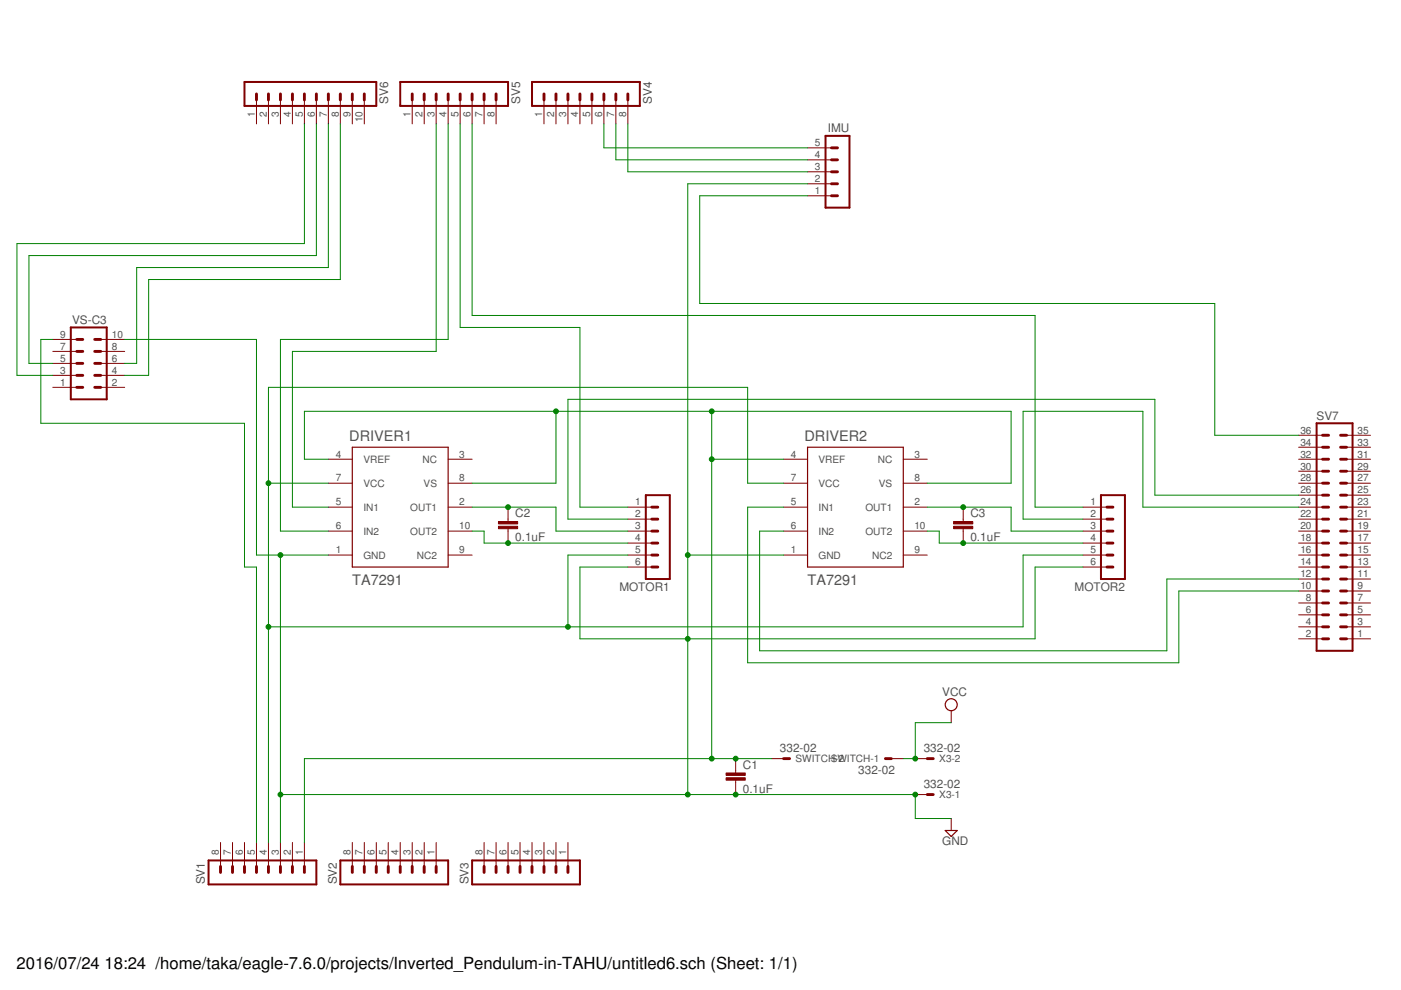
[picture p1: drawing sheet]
<svg xmlns="http://www.w3.org/2000/svg" width="297mm" height="210mm" viewBox="0 0 297 210" stroke-linecap="round" stroke-linejoin="round" font-family="sans-serif">
<g fill="none" stroke="#800000" stroke-width=".25">
<path d="M74.7 94.8h20.3v25.4h-20.3zM171.2 94.8h20.3v25.4h-20.3zM200.4 176.1h2.5l-1.2 1.3z"/>
<circle cx="201.7" cy="149.4" r="1.27"/>
</g>
<g fill="none" stroke="#800000" stroke-width=".21">
<path d="M54.4 21.2v5.1M56.9 21.2v5.1M59.5 21.2v5.1M62 21.2v5.1M64.5 21.2v5.1M67.1 21.2v5.1M69.6 21.2v5.1M72.2 21.2v5.1M74.7 21.2v5.1M77.2 21.2v5.1M87.4 21.2v5.1M89.9 21.2v5.1"/>
<path d="M92.5 21.2v5.1M95 21.2v5.1M97.6 21.2v5.1M100.1 21.2v5.1M102.6 21.2v5.1M105.2 21.2v5.1M115.3 21.2v5.1M117.9 21.2v5.1M120.4 21.2v5.1M123 21.2v5.1M125.5 21.2v5.1M128 21.2v5.1"/>
<path d="M130.6 21.2v5.1M133.1 21.2v5.1M171.2 39h5.1M171.2 36.4h5.1M171.2 33.9h5.1M171.2 31.3h5.1M171.2 41.5h5.1M11.2 79.6h5.1M11.2 77h5.1M11.2 74.5h5.1M11.2 72h5.1M21.4 79.6h5"/>
<path d="M21.4 77h5M21.4 74.5h5M21.4 72h5M11.2 82.1h5.1M21.4 82.1h5M69.6 97.4h5.1M95 97.4h5.1M166.1 97.4h5.1M191.5 97.4h5.1M275.3 97.4h5.1M275.3 99.9h5.1M275.3 94.8h5.1"/>
<path d="M275.3 92.3h5.1M285.5 97.4h5.1M285.5 99.9h5.1M285.5 94.8h5.1M285.5 92.3h5.1M69.6 117.7h5.1M69.6 107.5h5.1M69.6 102.4h5.1M69.6 112.6h5.1M95 117.7h5.1M95 107.5h5.1M95 102.4h5.1"/>
<path d="M95 112.6h5.1M107.7 107.5v3.1M107.7 112.1v3M133.1 117.7h5.1M133.1 107.5h5.1M133.1 112.6h5.1M133.1 115.1h5.1M133.1 110.1h5.1M166.1 117.7h5.1M166.1 107.5h5.1M166.1 102.4h5.1M166.1 112.6h5.1"/>
<path d="M191.5 117.7h5.1M191.5 107.5h5.1M191.5 102.4h5.1M191.5 112.6h5.1M204.2 107.5v3.1M204.2 112.1v3M229.6 117.7h5.1M229.6 107.5h5.1M229.6 112.6h5.1M229.6 115.1h5.1M229.6 110.1h5.1M275.3 117.7h5.1"/>
<path d="M275.3 107.5h5.1M275.3 102.4h5.1M275.3 112.6h5.1M275.3 115.1h5.1M275.3 110.1h5.1M275.3 105h5.1M285.5 117.7h5.1M285.5 107.5h5.1M285.5 102.4h5.1M285.5 112.6h5.1M285.5 115.1h5.1M285.5 110.1h5.1"/>
<path d="M285.5 105h5.1M133.1 120.2h5.1M229.6 120.2h5.1M275.3 135.4h5.1M275.3 132.9h5.1M275.3 130.4h5.1M275.3 127.8h5.1M275.3 125.3h5.1M275.3 122.8h5.1M275.3 120.2h5.1M285.5 135.4h5.1M285.5 132.9h5.1"/>
<path d="M285.5 130.4h5.1M285.5 127.8h5.1M285.5 125.3h5.1M285.5 122.8h5.1M285.5 120.2h5.1M201.7 150.7v2.5M46.8 178.6v5.1M49.3 178.6v5.1M51.8 178.6v5.1M54.4 178.6v5.1M56.9 178.6v5.1M59.5 178.6v5.1"/>
<path d="M62 178.6v5.1M64.5 178.6v5.1M74.7 178.6v5.1M77.2 178.6v5.1M79.8 178.6v5.1M82.3 178.6v5.1M84.9 178.6v5.1M87.4 178.6v5.1M89.9 178.6v5.1M92.5 178.6v5.1M102.6 178.6v5.1M105.2 178.6v5.1"/>
<path d="M107.7 178.6v5.1M110.3 178.6v5.1M112.8 178.6v5.1M115.3 178.6v5.1M117.9 178.6v5.1M120.4 178.6v5.1M156 160.8v3.1M156 165.4v3.1M163.6 160.8h2.5M189 160.8h2.5M194.1 168.5h2.5M194.1 160.8h2.5"/>
<path d="M201.7 173.5v2.6"/>
</g>
<path d="M51.8 17.4h28v5.1h-28zM84.9 17.4h22.8v5.1h-22.8zM112.8 17.4h22.9v5.1h-22.9zM175 28.8h5.1v15.2h-5.1zM15 69.4h7.6v15.3h-7.6zM279.1 89.7h7.7v48.3h-7.7zM136.9 105h5.1v17.8h-5.1zM233.4 105h5.1v17.8h-5.1zM44.2 182.4h22.9v5.1h-22.9zM72.2 182.4h22.8v5.1h-22.8zM100.1 182.4h22.9v5.1h-22.9z" fill="none" stroke="#800000" stroke-width=".42"/>
<g fill="none" stroke="#800000" stroke-width=".61">
<path d="M54.4 19.9v1.3M56.9 19.9v1.3M59.5 19.9v1.3M62 19.9v1.3M64.5 19.9v1.3M67.1 19.9v1.3M69.6 19.9v1.3M72.2 19.9v1.3M74.7 19.9v1.3M77.2 19.9v1.3M87.4 19.9v1.3M89.9 19.9v1.3"/>
<path d="M92.5 19.9v1.3M95 19.9v1.3M97.6 19.9v1.3M100.1 19.9v1.3M102.6 19.9v1.3M105.2 19.9v1.3M115.3 19.9v1.3M117.9 19.9v1.3M120.4 19.9v1.3M123 19.9v1.3M125.5 19.9v1.3M128 19.9v1.3"/>
<path d="M130.6 19.9v1.3M133.1 19.9v1.3M176.3 36.4h1.3M176.3 39h1.3M176.3 31.3h1.3M176.3 33.9h1.3M176.3 41.5h1.3M16.3 77h1.2M16.3 79.6h1.2M16.3 72h1.2M16.3 74.5h1.2M20.1 77h1.3"/>
<path d="M20.1 79.6h1.3M20.1 72h1.3M20.1 74.5h1.3M16.3 82.1h1.2M20.1 82.1h1.3M280.4 99.9h1.3M280.4 94.8h1.3M280.4 97.4h1.3M280.4 92.3h1.3M284.2 99.9h1.3M284.2 94.8h1.3M284.2 97.4h1.3"/>
<path d="M284.2 92.3h1.3M138.2 117.7h1.3M138.2 112.6h1.3M138.2 115.1h1.3M138.2 107.5h1.3M138.2 110.1h1.3M234.7 117.7h1.3M234.7 112.6h1.3M234.7 115.1h1.3M234.7 107.5h1.3M234.7 110.1h1.3M280.4 117.7h1.3"/>
<path d="M280.4 112.6h1.3M280.4 115.1h1.3M280.4 105h1.3M280.4 107.5h1.3M280.4 110.1h1.3M280.4 102.4h1.3M284.2 117.7h1.3M284.2 112.6h1.3M284.2 115.1h1.3M284.2 105h1.3M284.2 107.5h1.3M284.2 110.1h1.3"/>
<path d="M284.2 102.4h1.3M138.2 120.2h1.3M234.7 120.2h1.3M280.4 130.4h1.3M280.4 132.9h1.3M280.4 135.4h1.3M280.4 125.3h1.3M280.4 127.8h1.3M280.4 120.2h1.3M280.4 122.8h1.3M284.2 130.4h1.3M284.2 132.9h1.3"/>
<path d="M284.2 135.4h1.3M284.2 125.3h1.3M284.2 127.8h1.3M284.2 120.2h1.3M284.2 122.8h1.3M166.1 160.8h1.3M187.7 160.8h1.3M196.6 168.5h1.3M196.6 160.8h1.3M46.8 183.7v1.3M49.3 183.7v1.3M51.8 183.7v1.3"/>
<path d="M54.4 183.7v1.3M56.9 183.7v1.3M59.5 183.7v1.3M62 183.7v1.3M64.5 183.7v1.3M74.7 183.7v1.3M77.2 183.7v1.3M79.8 183.7v1.3M82.3 183.7v1.3M84.9 183.7v1.3M87.4 183.7v1.3M89.9 183.7v1.3"/>
<path d="M92.5 183.7v1.3M102.6 183.7v1.3M105.2 183.7v1.3M107.7 183.7v1.3M110.3 183.7v1.3M112.8 183.7v1.3M115.3 183.7v1.3M117.9 183.7v1.3M120.4 183.7v1.3"/>
</g>
<g fill="#800000" stroke="#800000" stroke-width=".21">
<path d="M153.9 163.9h4.1v.5h-4.1z"/>
<path d="M153.9 164.9h4.1v.5h-4.1z"/>
<path d="M105.7 110.6h4v.5h-4z"/>
<path d="M105.7 111.6h4v.5h-4z"/>
<path d="M202.2 110.6h4v.5h-4z"/>
<path d="M202.2 111.6h4v.5h-4z"/>
</g>
<g fill="none" stroke="#008000" stroke-width=".21">
<path d="M64.5 26.3v25.3h-60.9v28h7.6M67.1 26.3v27.9h-61v22.8h5.1M69.6 26.3v30.4h-40.6v20.3h-2.6M72.2 26.3v33h-40.7v20.3h-5.1M92.5 26.3v48.2h-30.5v33h7.6M95 26.3v45.7h-35.5v40.6h10.1M97.6 26.3v43.1h25.4v38.1h10.1M100.1 26.3v40.6h119.4v40.6h10.1M128 26.3v5h43.2M130.6 26.3v7.6h40.6M133.1 26.3v10.1h38.1M171.2 39h-25.4v129.5"/>
<path d="M171.2 41.5h-22.8v22.8h109.2v28h17.7M11.2 72h-2.5v17.7h43.1v30.5h2.6v58.4M26.4 72h28v45.7h15.2M69.6 97.4h-5.1v-10.2h149.9v15.2h-17.8M117.9 87.2v15.2h-17.8M150.9 97.4h15.2M150.9 87.2v73.6M56.9 102.4h12.7M59.5 117.7v60.9M100.1 107.5h17.8v5.1h15.2M100.1 112.6h2.5v2.5h30.5M133.1 117.7h-12.7v15.2"/>
<path d="M145.8 117.7h20.3M166.1 112.6h-5v25.4h86.3v-15.2h27.9M166.1 107.5h-7.6v33h91.4v-15.2h25.4M166.1 102.4h-7.6v-20.3h-101.6v96.5M196.6 112.6h2.5v2.5h30.5M196.6 107.5h17.8v5.1h15.2M229.6 117.7h-12.7v15.2h-160M275.3 107.5h-33v-20.3h-25.4v22.9h12.7M275.3 105h-30.4v-20.3h-124.5v25.4h12.7M133.1 120.2h-10.1v15.2h96.5v-15.2h10.1M201.7 153.2h-7.6v7.6h-2.6M59.5 168.5h134.6v5h7.6"/>
<path d="M163.6 160.8h-99.1v17.8"/>
</g>
<g fill="#008000" stroke="#008000" stroke-width=".21">
<circle cx="107.7" cy="107.5" r=".51"/>
<circle cx="107.7" cy="115.1" r=".51"/>
<circle cx="204.2" cy="107.5" r=".51"/>
<circle cx="204.2" cy="115.1" r=".51"/>
<circle cx="145.8" cy="135.4" r=".51"/>
<circle cx="145.8" cy="168.5" r=".51"/>
<circle cx="59.5" cy="168.5" r=".51"/>
<circle cx="145.8" cy="117.7" r=".51"/>
<circle cx="156" cy="168.5" r=".51"/>
<circle cx="194.1" cy="168.5" r=".51"/>
<circle cx="59.5" cy="117.7" r=".51"/>
<circle cx="194.1" cy="160.8" r=".51"/>
<circle cx="56.9" cy="102.4" r=".51"/>
<circle cx="56.9" cy="132.9" r=".51"/>
<circle cx="120.4" cy="132.9" r=".51"/>
<circle cx="150.9" cy="160.8" r=".51"/>
<circle cx="150.9" cy="87.2" r=".51"/>
<circle cx="156" cy="160.8" r=".51"/>
<circle cx="117.9" cy="87.2" r=".51"/>
<circle cx="150.9" cy="97.4" r=".51"/>
</g>
<g font-size="3.5">
<text x="3.5" y="205.4">2016/07/24</text>
<text x="22.2" y="205.4">18:24 /home/taka/eagle-7.6.0/projects/Inverted_Pendulum-in-TAHU/untitled6.sch (Sheet: 1/1)</text>
</g>
<g font-size="3.1" fill="#505050">
<text x="74.1" y="93.6">DRIVER1</text>
<text x="170.6" y="93.6">DRIVER2</text>
<text x="74.7" y="124">TA7291</text>
<text x="171.2" y="124">TA7291</text>
</g>
<g font-size="2.5" fill="#505050">
<text x="82.3" y="22.1" transform="rotate(-90 82.3 22.1)">SV6</text>
<text x="110.3" y="22.1" transform="rotate(-90 110.3 22.1)">SV5</text>
<text x="138.2" y="22.1" transform="rotate(-90 138.2 22.1)">SV4</text>
<text x="175.5" y="28">IMU</text>
<text x="15.3" y="68.7">VS-C3</text>
<text x="279.1" y="89">SV7</text>
<text x="109.2" y="109.7">C2</text>
<text x="205.7" y="109.7">C3</text>
<text x="109.2" y="114.8">0.1uF</text>
<text x="205.7" y="114.8">0.1uF</text>
<text x="131.3" y="125.3">MOTOR1</text>
<text x="227.8" y="125.3">MOTOR2</text>
<text x="199.8" y="147.5">VCC</text>
<text x="165.4" y="159.5">332-02</text>
<text x="195.8" y="159.5">332-02</text>
<text x="157.5" y="163">C1</text>
<text x="182" y="164">332-02</text>
<text x="195.8" y="167.1">332-02</text>
<text x="157.5" y="168.1">0.1uF</text>
<text x="199.8" y="179.3">GND</text>
<text x="43.5" y="187.5" transform="rotate(-90 43.5 187.5)">SV1</text>
<text x="71.4" y="187.5" transform="rotate(-90 71.4 187.5)">SV2</text>
<text x="99.3" y="187.5" transform="rotate(-90 99.3 187.5)">SV3</text>
</g>
<g font-size="2.1" fill="#505050">
<text x="54" y="24.7" transform="rotate(-90 54 24.7)">1</text>
<text x="56.6" y="24.7" transform="rotate(-90 56.6 24.7)">2</text>
<text x="59.1" y="24.7" transform="rotate(-90 59.1 24.7)">3</text>
<text x="61.6" y="24.7" transform="rotate(-90 61.6 24.7)">4</text>
<text x="64.2" y="24.7" transform="rotate(-90 64.2 24.7)">5</text>
<text x="66.7" y="24.7" transform="rotate(-90 66.7 24.7)">6</text>
<text x="69.3" y="24.7" transform="rotate(-90 69.3 24.7)">7</text>
<text x="71.8" y="24.7" transform="rotate(-90 71.8 24.7)">8</text>
<text x="74.3" y="24.7" transform="rotate(-90 74.3 24.7)">9</text>
<text x="76.9" y="25.9" transform="rotate(-90 76.9 25.9)">10</text>
<text x="87" y="24.7" transform="rotate(-90 87 24.7)">1</text>
<text x="89.6" y="24.7" transform="rotate(-90 89.6 24.7)">2</text>
<text x="92.1" y="24.7" transform="rotate(-90 92.1 24.7)">3</text>
<text x="94.7" y="24.7" transform="rotate(-90 94.7 24.7)">4</text>
<text x="97.2" y="24.7" transform="rotate(-90 97.2 24.7)">5</text>
<text x="99.7" y="24.7" transform="rotate(-90 99.7 24.7)">6</text>
<text x="102.3" y="24.7" transform="rotate(-90 102.3 24.7)">7</text>
<text x="104.8" y="24.7" transform="rotate(-90 104.8 24.7)">8</text>
<text x="115" y="24.7" transform="rotate(-90 115 24.7)">1</text>
<text x="117.5" y="24.7" transform="rotate(-90 117.5 24.7)">2</text>
<text x="120.1" y="24.7" transform="rotate(-90 120.1 24.7)">3</text>
<text x="122.6" y="24.7" transform="rotate(-90 122.6 24.7)">4</text>
<text x="125.1" y="24.7" transform="rotate(-90 125.1 24.7)">5</text>
<text x="127.7" y="24.7" transform="rotate(-90 127.7 24.7)">6</text>
<text x="130.2" y="24.7" transform="rotate(-90 130.2 24.7)">7</text>
<text x="132.8" y="24.7" transform="rotate(-90 132.8 24.7)">8</text>
<text x="172.8" y="33.5">4</text>
<text x="172.8" y="31">5</text>
<text x="172.8" y="41.1">1</text>
<text x="172.8" y="38.6">2</text>
<text x="172.8" y="36.1">3</text>
<text x="12.8" y="71.6">9</text>
<text x="23.7" y="71.6">10</text>
<text x="12.8" y="76.7">5</text>
<text x="12.8" y="74.2">7</text>
<text x="23.7" y="76.7">6</text>
<text x="23.7" y="74.2">8</text>
<text x="12.8" y="81.8">1</text>
<text x="12.8" y="79.2">3</text>
<text x="23.7" y="81.8">2</text>
<text x="23.7" y="79.2">4</text>
<text x="275.7" y="94.5">34</text>
<text x="275.7" y="91.9">36</text>
<text x="287.8" y="94.5">33</text>
<text x="287.8" y="91.9">35</text>
<text x="71.2" y="97">4</text>
<text x="77" y="98.1">VREF</text>
<text x="89.6" y="98.1">NC</text>
<text x="97.4" y="97">3</text>
<text x="167.7" y="97">4</text>
<text x="173.5" y="98.1">VREF</text>
<text x="186.1" y="98.1">NC</text>
<text x="193.9" y="97">3</text>
<text x="275.7" y="99.5">30</text>
<text x="275.7" y="97">32</text>
<text x="287.8" y="99.5">29</text>
<text x="287.8" y="97">31</text>
<text x="71.2" y="102.1">7</text>
<text x="71.2" y="107.2">5</text>
<text x="77" y="103.2">VCC</text>
<text x="89.8" y="103.2">VS</text>
<text x="97.4" y="107.2">2</text>
<text x="97.4" y="102.1">8</text>
<text x="134.7" y="107.2">1</text>
<text x="167.7" y="102.1">7</text>
<text x="167.7" y="107.2">5</text>
<text x="173.5" y="103.2">VCC</text>
<text x="186.3" y="103.2">VS</text>
<text x="193.9" y="107.2">2</text>
<text x="193.9" y="102.1">8</text>
<text x="231.2" y="107.2">1</text>
<text x="275.7" y="107.2">24</text>
<text x="275.7" y="104.6">26</text>
<text x="275.7" y="102.1">28</text>
<text x="287.8" y="107.2">23</text>
<text x="287.8" y="104.6">25</text>
<text x="287.8" y="102.1">27</text>
<text x="71.2" y="112.2">6</text>
<text x="77" y="113.4">IN2</text>
<text x="77" y="108.3">IN1</text>
<text x="87" y="108.3">OUT1</text>
<text x="87" y="113.4">OUT2</text>
<text x="97.4" y="112.2">10</text>
<text x="134.7" y="109.7">2</text>
<text x="134.7" y="112.2">3</text>
<text x="167.7" y="112.2">6</text>
<text x="173.5" y="113.4">IN2</text>
<text x="173.5" y="108.3">IN1</text>
<text x="183.5" y="108.3">OUT1</text>
<text x="183.5" y="113.4">OUT2</text>
<text x="193.9" y="112.2">10</text>
<text x="231.2" y="109.7">2</text>
<text x="231.2" y="112.2">3</text>
<text x="275.7" y="112.2">20</text>
<text x="275.7" y="109.7">22</text>
<text x="287.8" y="112.2">19</text>
<text x="287.8" y="109.7">21</text>
<text x="71.2" y="117.3">1</text>
<text x="77" y="118.4">GND</text>
<text x="88.4" y="118.4">NC2</text>
<text x="97.4" y="117.3">9</text>
<text x="134.7" y="114.8">4</text>
<text x="134.7" y="117.3">5</text>
<text x="134.7" y="119.9">6</text>
<text x="167.7" y="117.3">1</text>
<text x="173.5" y="118.4">GND</text>
<text x="184.9" y="118.4">NC2</text>
<text x="193.9" y="117.3">9</text>
<text x="231.2" y="114.8">4</text>
<text x="231.2" y="117.3">5</text>
<text x="231.2" y="119.9">6</text>
<text x="275.7" y="119.9">14</text>
<text x="275.7" y="117.3">16</text>
<text x="275.7" y="114.8">18</text>
<text x="287.8" y="119.9">13</text>
<text x="287.8" y="117.3">15</text>
<text x="287.8" y="114.8">17</text>
<text x="275.7" y="124.9">10</text>
<text x="275.7" y="122.4">12</text>
<text x="287.8" y="124.9">9</text>
<text x="287.8" y="122.4">11</text>
<text x="276.9" y="130">6</text>
<text x="276.9" y="127.5">8</text>
<text x="287.8" y="130">5</text>
<text x="287.8" y="127.5">7</text>
<text x="276.9" y="135.1">2</text>
<text x="276.9" y="132.6">4</text>
<text x="287.8" y="135.1">1</text>
<text x="287.8" y="132.6">3</text>
<text x="168.7" y="161.6">SWITCH-2</text>
<text x="176.1" y="161.6">SWITCH-1</text>
<text x="199.1" y="161.6">X3-2</text>
<text x="199.1" y="169.2">X3-1</text>
<text x="46.4" y="181.4" transform="rotate(-90 46.4 181.4)">8</text>
<text x="48.9" y="181.4" transform="rotate(-90 48.9 181.4)">7</text>
<text x="51.5" y="181.4" transform="rotate(-90 51.5 181.4)">6</text>
<text x="54" y="181.4" transform="rotate(-90 54 181.4)">5</text>
<text x="56.6" y="181.4" transform="rotate(-90 56.6 181.4)">4</text>
<text x="59.1" y="181.4" transform="rotate(-90 59.1 181.4)">3</text>
<text x="61.6" y="181.4" transform="rotate(-90 61.6 181.4)">2</text>
<text x="64.2" y="181.4" transform="rotate(-90 64.2 181.4)">1</text>
<text x="74.3" y="181.4" transform="rotate(-90 74.3 181.4)">8</text>
<text x="76.9" y="181.4" transform="rotate(-90 76.9 181.4)">7</text>
<text x="79.4" y="181.4" transform="rotate(-90 79.4 181.4)">6</text>
<text x="82" y="181.4" transform="rotate(-90 82 181.4)">5</text>
<text x="84.5" y="181.4" transform="rotate(-90 84.5 181.4)">4</text>
<text x="87" y="181.4" transform="rotate(-90 87 181.4)">3</text>
<text x="89.6" y="181.4" transform="rotate(-90 89.6 181.4)">2</text>
<text x="92.1" y="181.4" transform="rotate(-90 92.1 181.4)">1</text>
<text x="102.3" y="181.4" transform="rotate(-90 102.3 181.4)">8</text>
<text x="104.8" y="181.4" transform="rotate(-90 104.8 181.4)">7</text>
<text x="107.4" y="181.4" transform="rotate(-90 107.4 181.4)">6</text>
<text x="109.9" y="181.4" transform="rotate(-90 109.9 181.4)">5</text>
<text x="112.4" y="181.4" transform="rotate(-90 112.4 181.4)">4</text>
<text x="115" y="181.4" transform="rotate(-90 115 181.4)">3</text>
<text x="117.5" y="181.4" transform="rotate(-90 117.5 181.4)">2</text>
<text x="120.1" y="181.4" transform="rotate(-90 120.1 181.4)">1</text>
</g>
</svg>
